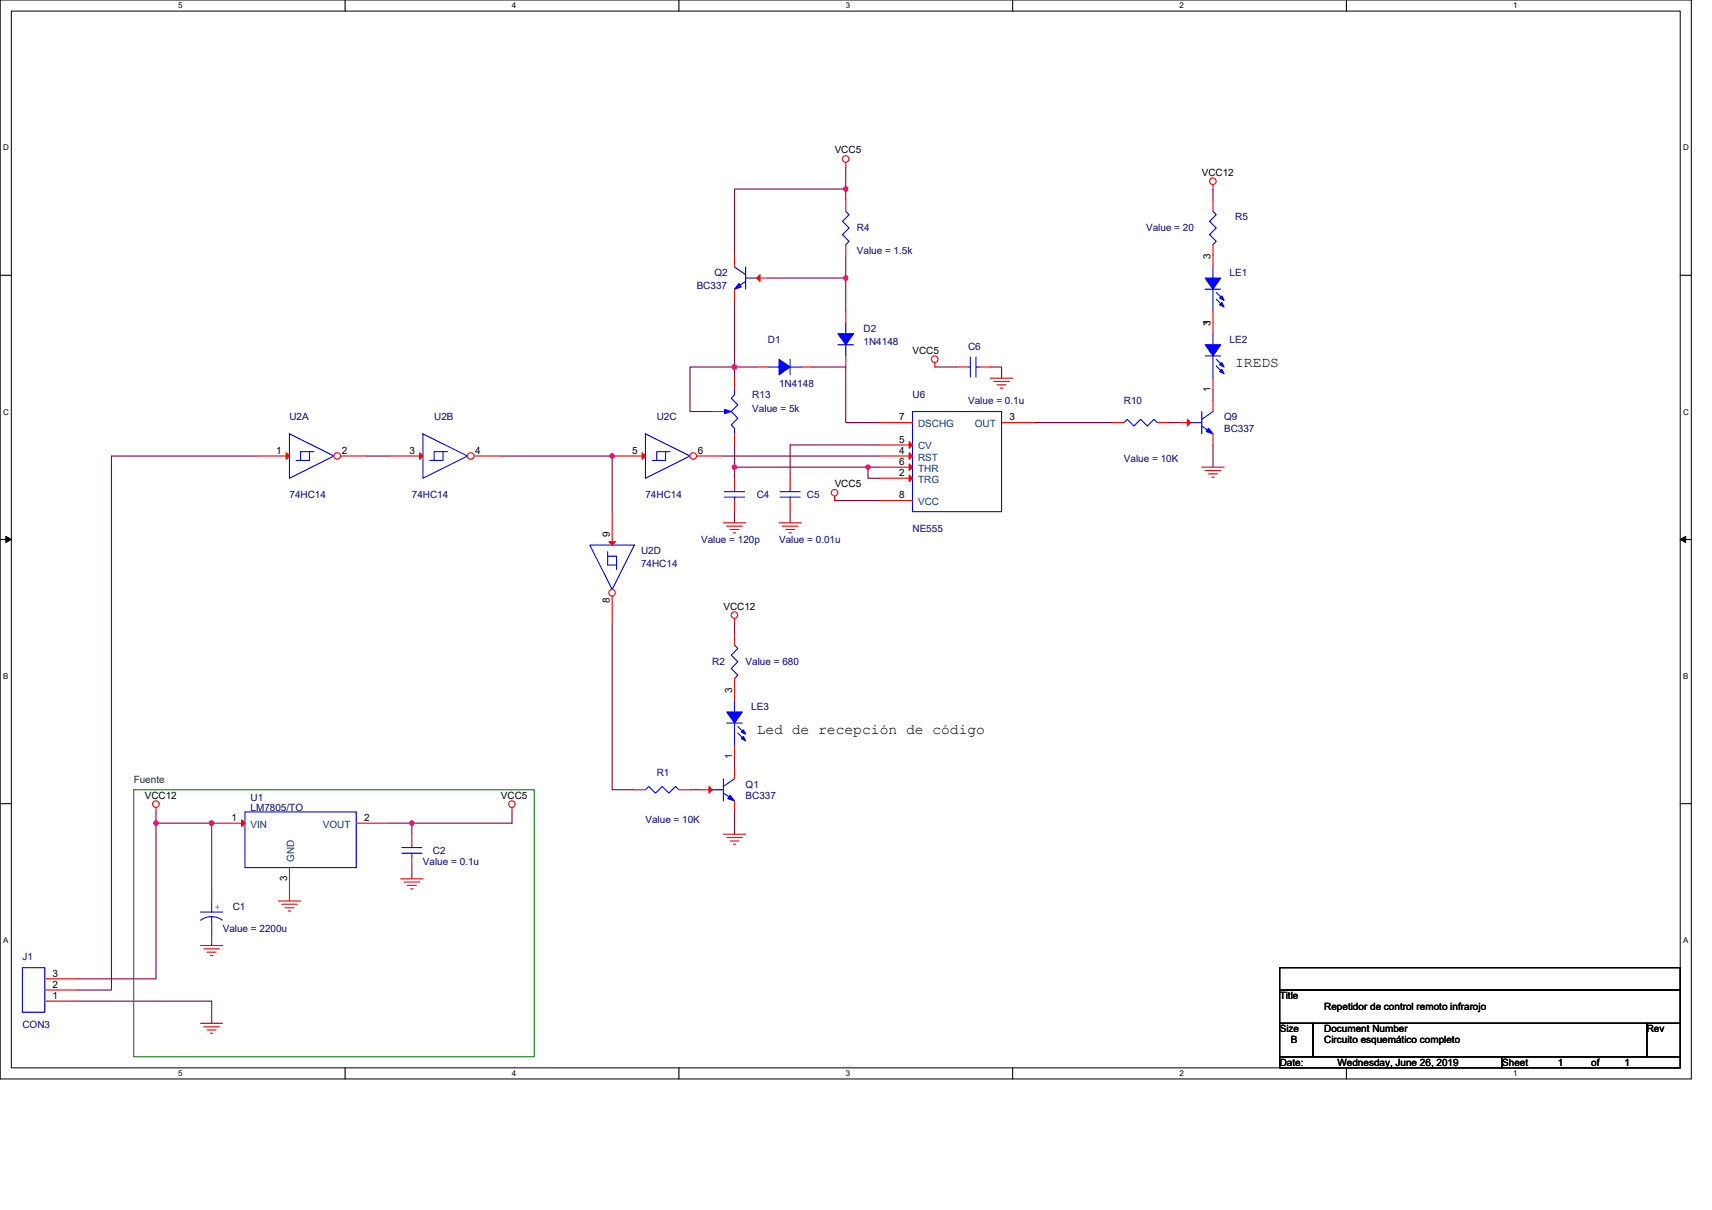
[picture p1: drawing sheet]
<svg xmlns="http://www.w3.org/2000/svg" width="297mm" height="210mm" viewBox="0 0 297 210" stroke-linecap="round" stroke-linejoin="round" font-family="sans-serif">
<path d="M0 0h293.5v187.2h-293.5zM2 1.9h289.5v183.4h-289.5z" fill="none" stroke="#000" stroke-width=".17"/>
<g fill="#fff">
<path d="M30.9 .2h.8v1.6h-.8z"/>
<path d="M30.9 185.5h.8v1.6h-.8z"/>
</g>
<path d="M59.9 0v1.9M59.9 185.3v1.9" fill="none" stroke="#000" stroke-width=".19"/>
<g fill="#fff">
<path d="M88.8 .2h.8v1.6h-.8z"/>
<path d="M88.8 185.5h.8v1.6h-.8z"/>
</g>
<path d="M117.8 0v1.9M117.8 185.3v1.9" fill="none" stroke="#000" stroke-width=".19"/>
<g fill="#fff">
<path d="M146.7 .2h.8v1.6h-.8z"/>
<path d="M146.7 185.5h.8v1.6h-.8z"/>
</g>
<path d="M175.7 0v1.9M175.7 185.3v1.9" fill="none" stroke="#000" stroke-width=".19"/>
<g fill="#fff">
<path d="M204.7 .2h.7v1.6h-.7z"/>
<path d="M204.7 185.5h.7v1.6h-.7z"/>
</g>
<path d="M233.6 0v1.9M233.6 185.3v1.9" fill="none" stroke="#000" stroke-width=".19"/>
<g fill="#fff">
<path d="M262.6 .2h.7v1.6h-.7z"/>
<path d="M262.6 185.5h.7v1.6h-.7z"/>
<path d="M.5 24.8h1v1.6h-1z"/>
<path d="M292 24.8h1v1.6h-1z"/>
<path d="M.5 70.7h1v1.5h-1z"/>
<path d="M292 70.7h1v1.5h-1z"/>
</g>
<path d="M0 47.8h2M291.5 47.8h2" fill="none" stroke="#000" stroke-width=".19"/>
<g fill="#fff">
<path d="M.5 116.5h.9v1.6h-.9z"/>
<path d="M292 116.5h.9v1.6h-.9z"/>
</g>
<path d="M0 93.6h2M291.5 93.6h2" fill="none" stroke="#000" stroke-width=".19"/>
<path d="M1 93.1l1 .5-1 .5zM291.5 93.6l1-.5v1z" fill="#000" stroke="#000" stroke-width=".17"/>
<g fill="#fff">
<path d="M.5 162.4h.9v1.5h-.9z"/>
<path d="M292 162.4h.9v1.5h-.9z"/>
</g>
<path d="M0 139.5h2M291.5 139.5h2M222 167.9h69.5v3.9h-69.5zM222 171.8h69.5v5.8h-69.5zM222 177.6h5.8v5.8h-5.8zM227.8 177.6h57.9v5.8h-57.9zM285.7 177.6h5.8v5.8h-5.8zM222 183.4h38.6v1.9h-38.6zM260.6 183.4h30.9v1.9h-30.9z" fill="none" stroke="#000" stroke-width=".19"/>
<g fill="none" stroke="#800040" stroke-width=".19">
<path d="M146.7 32.8v1.9M146.7 29v3.8M146.7 32.8h-19.3v11.6M210.5 32.8v1.9M127.4 52.1v11.6h-7.7v7.7h3.9M133.2 48.3h13.5M146.7 48.3v5.7M146.7 44.4v3.9M44.4 79.1h-25.1v92.7h-5.8M63.7 79.1h3.9M86.9 79.1h19.3v9.7M125.5 79.1h27"/>
<path d="M127.4 77.2v3.9M131.3 63.7h-3.9v1.9M140.9 63.7h5.8v9.6h5.8M152.5 77.2h-15.4v5.8M162.2 63.7h3.8M171.8 63.7h2v1.9M179.6 73.3h13.5M202.7 73.3h2M210.5 67.6v1.9M210.5 77.2v3.9M127.4 81.1v1.9M127.4 81.1h23.2v1.9h1.9"/>
<path d="M127.4 88.8v1.9M137.1 88.8v1.9M144.8 86.9h7.7M150.6 81.1h1.9M106.2 108.1v29h3.9M127.4 108.1v1.9M119.7 137.1h1.9M127.4 131.3v1.9M27.1 142.9h9.6v11.5M27.1 140.9v2M27.1 142.9v27h-13.6M67.6 142.9h3.9"/>
<path d="M71.5 150.6v1.9M71.5 142.9v1.9M88.8 140.9v2h-17.3M127.4 140.9v3.9M13.5 173.7h23.2v3.9M36.7 162.2v1.9"/>
</g>
<g fill="#f0f" stroke="#f0f" stroke-width=".19">
<circle cx="71.4" cy="142.8" r=".38"/>
<circle cx="106.2" cy="79.1" r=".38"/>
<circle cx="36.7" cy="142.8" r=".38"/>
<circle cx="27" cy="142.8" r=".38"/>
<circle cx="150.6" cy="81.1" r=".38"/>
<circle cx="127.4" cy="81.1" r=".38"/>
<circle cx="127.4" cy="63.7" r=".38"/>
<circle cx="146.7" cy="48.2" r=".38"/>
<circle cx="146.7" cy="32.8" r=".38"/>
</g>
<g fill="none" stroke="#f00" stroke-width=".19">
<path d="M146.7 28.2v.8M210.5 32v.8M127.4 44.4v1.9M127.4 50.2v1.9M131.3 48.3h1.9M146.7 54v2M210.5 56v1.9M123.6 71.4h1.9M127.4 75.3v1.9M127.4 65.6v2M131.3 63.7h1.9M139 63.7h1.9"/>
<path d="M146.7 61.8v1.9M152.5 79.1h5.8M152.5 77.2h5.8M152.5 73.3h5.8M162.2 62.9v.8M166 63.7h2M169.9 63.7h1.9M171.8 65.6h3.9M172.4 66.2h2.7M173 66.8h1.5M173.6 67.4h.4M173.8 73.3h5.8"/>
<path d="M193.1 73.3h1.9M200.8 73.3h1.9M204.7 73.3h1.9M210.5 65.6v2M210.5 69.5v1.9M210.5 75.3v1.9M106.2 88.8v5.8M125.5 90.7h3.9M126.1 91.3h2.7M126.7 91.9h1.5M127.3 92.5h.3M135.2 90.7h3.8"/>
<path d="M135.7 91.3h2.7M136.3 91.9h1.6M136.9 92.5h.4M144.8 86.1v.8M152.5 86.9h5.8M152.5 83h5.8M152.5 81.1h5.8M208.5 81.1h3.9M209.1 81.7h2.7M209.7 82.2h1.5M210.2 82.8h.4M127.4 107.3v.8"/>
<path d="M127.4 110v2M127.4 117.8v3.8M110.1 137.1h1.9M117.8 137.1h1.9M121.6 137.1h2M127.4 129.3v2M127.4 133.2v1.9M127.4 139v1.9M27.1 140.1v.8M36.7 154.4v2M48.3 156.4h3.9M48.9 156.9h2.7"/>
<path d="M49.5 157.5h1.5M50 158.1h.4M69.5 152.5h3.9M70.1 153.1h2.7M70.7 153.6h1.5M71.3 154.2h.3M71.5 144.8v1.9M71.5 148.6v2M88.8 140.1v.8M125.5 144.8h3.9M126.1 145.4h2.7M126.7 145.9h1.5"/>
<path d="M127.3 146.5h.3M7.8 173.7h5.7M7.8 171.8h5.7M7.8 169.9h5.7M34.8 177.6h3.8M34.8 164.1h3.8M35.4 178.2h2.7M35.4 164.7h2.7M35.9 178.8h1.6M35.9 165.2h1.6M36.5 179.3h.4M36.5 165.8h.4"/>
<path d="M36.7 160.2v2"/>
<circle cx="146.7" cy="27.6" r=".57"/>
<circle cx="210.4" cy="31.5" r=".57"/>
<circle cx="162.2" cy="62.3" r=".57"/>
<circle cx="144.8" cy="85.5" r=".57"/>
<circle cx="127.4" cy="106.7" r=".57"/>
<circle cx="27" cy="139.5" r=".57"/>
<circle cx="88.8" cy="139.5" r=".57"/>
</g>
<g fill="none" stroke="#00f" stroke-width=".19">
<path d="M127.4 46.3l2 1.4M129.4 48.8l-2 1.4M129.4 46.3v3.9M129.4 48.3h1.9M145.4 59.8h2.7M146.7 56v1.9M146.7 59.8v2M210.5 57.9v1.9M125.5 71.4h.4M127.4 67.6v.9l-.5 .6 1.1 1.2-1.1 1.1 1.1 1.2-1.1 1.1 .5 .6v1M133.2 63.7h2M137.1 62.4v2.6"/>
<path d="M137.1 63.7h1.9M158.3 71.4h15.5v17.4h-15.5zM168 63.7h.4M168.4 62v3.4M169.3 63.7h.6M169.3 62v3.4M195 73.3l.6-.5 1.1 1.1 1.2-1.1 1.2 1.1 1.1-1.1 .6 .5M206.6 73.3h1.9M208.5 73.9l2 1.4M208.5 71.4v3.9M209.1 61.8h2.7M210.5 71.4l-2 1.4"/>
<path d="M210.5 61.8v3.8M211 62.4l1.2 1.1M211 63.5l1.2 1.2M102.3 94.6h7.8l-3.9 7.7zM105.4 96.5h1.6v2.3M105.4 95.7v2.4h1.6M127.4 112l.6 .5-1.1 1.2 1.1 1.2-1.1 1.1 1.1 1.2-.6 .6M112 137.1l.6-.6 1.1 1.1 1.2-1.1 1.2 1.1 1.1-1.1 .6 .6M123.6 137.1h1.9M125.5 137.6l1.9 1.4M125.5 135.1v3.9M126.1 125.5h2.7"/>
<path d="M127.4 121.6v1.9M127.4 125.5v3.8M127.4 135.1l-1.9 1.4M128 126l1.2 1.2M128 127.2l1.2 1.2M34.8 158.3h3.8M36.7 159.1v1.1M36.7 156.4v1.9M38.6 159.7a3.1 3.1 0 0 0-3.8 0M69.7 148.1h3.5M69.7 147.1h3.5M71.5 146.7v.4"/>
<path d="M71.5 148.1v.5M3.9 167.9h3.9v7.8h-3.9z"/>
</g>
<g fill="#00f" stroke="#00f" stroke-width=".19">
<path d="M209.1 59.8h2.7l-1.3 2z" fill-rule="evenodd"/>
<path d="M211.6 64.5l.4-.4 .4 .8z" fill-rule="evenodd"/>
<path d="M211.6 63.3l.4-.4 .4 .8z" fill-rule="evenodd"/>
<path d="M125.7 71l1.2 .4-1.2 .4z" fill-rule="evenodd"/>
<path d="M145.4 57.9h2.7l-1.4 1.9z" fill-rule="evenodd"/>
<path d="M135.2 62.4l1.9 1.3-1.9 1.3z" fill-rule="evenodd"/>
<path d="M209.7 74.3l.8 1-1.2-.4z" fill-rule="evenodd"/>
<path d="M126.1 123.5h2.7l-1.4 2z" fill-rule="evenodd"/>
<path d="M129 127.8l.4 .8-.8-.4z" fill-rule="evenodd"/>
<path d="M128.6 127l.4-.4 .4 .8z" fill-rule="evenodd"/>
<path d="M128.2 49.2l.4 .6-1.2 .4z" fill-rule="evenodd"/>
<path d="M126.7 138l.7 1-1.1-.4z" fill-rule="evenodd"/>
</g>
<g fill="#f00" stroke="#f00" stroke-width=".19">
<path d="M157.8 78.6l.5 .5-.5 .6z"/>
<path d="M157.8 76.6l.5 .6-.5 .6z"/>
<path d="M157.8 82.4l.5 .6-.5 .6z"/>
<path d="M157.8 80.5l.5 .6-.5 .5z"/>
<path d="M206 72.8l.6 .5-.6 .6z"/>
<path d="M131.3 48.3l.6-.6v1.1z"/>
<path d="M123 136.5l.6 .6-.6 .5z"/>
<path d="M105.6 94h1.2l-.6 .6z"/>
</g>
<path d="M23.2 137.1h69.5v46.3h-69.5z" fill="none" stroke="#008000" stroke-width=".19"/>
<circle cx="106.2" cy="102.9" r=".57" fill="#fff" stroke="#f00" stroke-width=".19"/>
<path d="M67.6 79.1h5.8M106.2 103.5v4.6" fill="none" stroke="#f00" stroke-width=".19"/>
<path d="M73.4 75.3l7.7 3.8-7.7 3.9zM76.9 78.4v1.5h-2.4M77.6 78.4h-2.3v1.5" fill="none" stroke="#00f" stroke-width=".19"/>
<path d="M72.8 78.6l.6 .5-.6 .6z" fill="#f00" stroke="#f00" stroke-width=".19"/>
<circle cx="81.7" cy="79.1" r=".57" fill="#fff" stroke="#f00" stroke-width=".19"/>
<path d="M44.4 79.1h5.8M82.3 79.1h4.6" fill="none" stroke="#f00" stroke-width=".19"/>
<path d="M50.2 75.3l7.8 3.8-7.8 3.9zM53.7 78.4v1.5h-2.3M54.5 78.4h-2.3v1.5" fill="none" stroke="#00f" stroke-width=".19"/>
<path d="M49.7 78.6l.5 .5-.5 .6z" fill="#f00" stroke="#f00" stroke-width=".19"/>
<circle cx="58.5" cy="79.1" r=".57" fill="#fff" stroke="#f00" stroke-width=".19"/>
<path d="M59.1 79.1h4.6M106.2 79.1h5.8" fill="none" stroke="#f00" stroke-width=".19"/>
<path d="M112 75.3l7.7 3.8-7.7 3.9zM115.5 78.4v1.5h-2.3M116.2 78.4h-2.3v1.5" fill="none" stroke="#00f" stroke-width=".19"/>
<path d="M111.4 78.6l.6 .5-.6 .6z" fill="#f00" stroke="#f00" stroke-width=".19"/>
<circle cx="120.3" cy="79.1" r=".57" fill="#fff" stroke="#f00" stroke-width=".19"/>
<g fill="none" stroke="#f00" stroke-width=".19">
<path d="M146.7 34.7v2M210.5 34.7v2M146.7 42.5v1.9M210.5 42.5v3.8M210.5 54v2M120.9 79.1h4.6M127.4 83v1.9M127.4 86.9v1.9M137.1 83v1.9M137.1 86.9v1.9M36.7 142.9h5.8M50.2 150.6v5.8"/>
<path d="M61.8 142.9h5.8"/>
</g>
<g fill="none" stroke="#00f" stroke-width=".19">
<path d="M146.7 36.7l.6 .6-1.1 1.1 1.1 1.2-1.1 1.1 1.1 1.2-.6 .6M210.5 36.7l.5 .6-1.1 1.1 1.1 1.2-1.1 1.1 1.1 1.2-.5 .6M209.1 50.2h2.7M210.5 46.3v2M210.5 50.2v3.8M211 50.8l1.2 1.1M211 51.9l1.2 1.2M125.7 86.3h3.5M125.7 85.3h3.5M127.4 84.9v.4M127.4 86.3v.6M135.4 86.3h3.4"/>
<path d="M135.4 85.3h3.4M137.1 84.9v.4M137.1 86.3v.6M42.5 140.9h19.3v9.7h-19.3z"/>
</g>
<g fill="#00f" stroke="#00f" stroke-width=".19">
<path d="M209.1 48.3h2.7l-1.3 1.9z" fill-rule="evenodd"/>
<path d="M212 52.5l.4 .8-.8-.4z" fill-rule="evenodd"/>
<path d="M211.6 51.7l.4-.3 .4 .7z" fill-rule="evenodd"/>
</g>
<path d="M41.9 142.3l.6 .6-.6 .5z" fill="#f00" stroke="#f00" stroke-width=".19"/>
<g fill="#f0f" stroke="#f0f" stroke-width=".19">
<circle cx="71.4" cy="142.8" r=".38"/>
<circle cx="106.2" cy="79.1" r=".38"/>
<circle cx="36.7" cy="142.8" r=".38"/>
<circle cx="27" cy="142.8" r=".38"/>
<circle cx="150.6" cy="81.1" r=".38"/>
<circle cx="127.4" cy="81.1" r=".38"/>
<circle cx="127.4" cy="63.7" r=".38"/>
<circle cx="146.7" cy="48.2" r=".38"/>
<circle cx="146.7" cy="32.8" r=".38"/>
</g>
<g font-size="2.5">
<text x="214.3" y="63.7">IREDS</text>
<text x="131.3" y="127.4">Led de recepción de código</text>
</g>
<g font-size="1.7">
<text x="144.8" y="26.6">VCC5</text>
<text x="208.5" y="30.5">VCC12</text>
<text x="210.1" y="45" transform="rotate(-90 210.1 45)">3</text>
<text x="210.1" y="56.6" transform="rotate(-90 210.1 56.6)">31</text>
<text x="158.3" y="61.4">VCC5</text>
<text x="210.1" y="67.9" transform="rotate(-90 210.1 67.9)">1</text>
<text x="156" y="76.8">5</text>
<text x="156" y="72.9">7</text>
<text x="175.1" y="72.9">3</text>
<text x="47.9" y="78.7">1</text>
<text x="59.3" y="78.7">2</text>
<text x="71.1" y="78.7">3</text>
<text x="82.5" y="78.7">4</text>
<text x="109.7" y="78.7">5</text>
<text x="121.1" y="78.7">6</text>
<text x="156" y="78.7">4</text>
<text x="156" y="82.6">2</text>
<text x="156" y="80.7">6</text>
<text x="144.8" y="84.5">VCC5</text>
<text x="156" y="86.5">8</text>
<text x="105.8" y="93.2" transform="rotate(-90 105.8 93.2)">9</text>
<text x="105.8" y="104.6" transform="rotate(-90 105.8 104.6)">8</text>
<text x="125.5" y="105.8">VCC12</text>
<text x="127" y="120.2" transform="rotate(-90 127 120.2)">3</text>
<text x="127" y="131.6" transform="rotate(-90 127 131.6)">1</text>
<text x="25.1" y="138.6">VCC12</text>
<text x="40.2" y="142.5">1</text>
<text x="63.2" y="142.5">2</text>
<text x="86.9" y="138.6">VCC5</text>
<text x="49.8" y="152.9" transform="rotate(-90 49.8 152.9)">3</text>
<text x="9.1" y="173.3">1</text>
<text x="9.1" y="171.4">2</text>
<text x="9.1" y="169.5">3</text>
<text x="222" y="173.4">Title</text>
<text x="222" y="179.1">Size</text>
<text x="229.8" y="179.1">Document Number</text>
<text x="229.8" y="175.3">Repetidor de control remoto infrarojo</text>
<text x="285.7" y="179.1">Rev</text>
<text x="222" y="184.9">Date:</text>
<text x="224" y="181.1">B</text>
<text x="229.8" y="181.1">Circuito esquemático completo</text>
<text x="232.1" y="184.9">Wednesday, June 26, 2019</text>
<text x="260.6" y="184.9">Sheet</text>
<text x="270.3" y="184.9">1</text>
<text x="276.1" y="184.9">of</text>
<text x="281.9" y="184.9">1</text>
</g>
<g font-size="1.7" fill="#000080">
<text x="148.7" y="40.2">R4</text>
<text x="198.9" y="40.2">Value = 20</text>
<text x="214.3" y="38.2">R5</text>
<text x="124" y="47.9">Q2</text>
<text x="148.7" y="44">Value = 1.5k</text>
<text x="213.3" y="47.9">LE1</text>
<text x="120.9" y="50.2">BC337</text>
<text x="133.2" y="59.5">D1</text>
<text x="149.8" y="57.5">D2</text>
<text x="149.8" y="59.8">1N4148</text>
<text x="213.3" y="59.5">LE2</text>
<text x="168" y="60.8">C6</text>
<text x="130.5" y="69.1">R13</text>
<text x="130.5" y="71.4">Value = 5k</text>
<text x="135.2" y="67.2">1N4148</text>
<text x="158.3" y="69.1">U6</text>
<text x="168" y="70.1">Value = 0.1u</text>
<text x="195" y="70.1">R10</text>
<text x="50.2" y="73">U2A</text>
<text x="75.3" y="73">U2B</text>
<text x="113.9" y="73">U2C</text>
<text x="212.4" y="73">Q9</text>
<text x="212.4" y="74.9">BC337</text>
<text x="195" y="80.1">Value = 10K</text>
<text x="50.2" y="86.5">74HC14</text>
<text x="71.5" y="86.5">74HC14</text>
<text x="112" y="86.5">74HC14</text>
<text x="131.3" y="86.5">C4</text>
<text x="140" y="86.5">C5</text>
<text x="121.6" y="94.2">Value = 120p</text>
<text x="135.2" y="94.2">Value = 0.01u</text>
<text x="158.3" y="92.3">NE555</text>
<text x="111.2" y="96.1">U2D</text>
<text x="111.2" y="98.4">74HC14</text>
<text x="123.6" y="115.4">R2</text>
<text x="129.4" y="115.4">Value = 680</text>
<text x="130.3" y="123.1">LE3</text>
<text x="113.9" y="134.7">R1</text>
<text x="129.4" y="136.7">Q1</text>
<text x="43.5" y="139">U1</text>
<text x="43.5" y="140.7">LM7805/TO</text>
<text x="112" y="142.9">Value = 10K</text>
<text x="129.4" y="138.6">BC337</text>
<text x="75.1" y="148.3">C2</text>
<text x="73.4" y="150.2">Value = 0.1u</text>
<text x="38.6" y="161.8">Value = 2200u</text>
<text x="40.4" y="157.9">C1</text>
<text x="3.9" y="166.6">J1</text>
<text x="3.9" y="178.4">CON3</text>
</g>
<g font-size="1.7" fill="#004080">
<text x="159.3" y="78">CV</text>
<text x="159.3" y="74.1">DSCHG</text>
<text x="169.1" y="74.1">OUT</text>
<text x="159.3" y="79.9">RST</text>
<text x="159.3" y="83.8">TRG</text>
<text x="159.3" y="81.9">THR</text>
<text x="159.3" y="87.7">VCC</text>
<text x="43.5" y="143.6">VIN</text>
<text x="56" y="143.6">VOUT</text>
<text x="51" y="149.6" transform="rotate(-90 51 149.6)">GND</text>
</g>
<text font-size="1.7" fill="#004040" x="23.2" y="135.9">Fuente</text>
<text font-size="1.7" fill="#00f" x="37.3" y="157.9">+</text>
<g font-size="1.4">
<text x="30.9" y="1.5">5</text>
<text x="88.8" y="1.5">4</text>
<text x="146.7" y="1.5">3</text>
<text x="204.7" y="1.5">2</text>
<text x="262.6" y="1.5">1</text>
<text x=".5" y="26.1">D</text>
<text x="292" y="26.1">D</text>
<text x=".5" y="71.9">C</text>
<text x="292" y="71.9">C</text>
<text x=".5" y="117.8">B</text>
<text x="292" y="117.8">B</text>
<text x=".5" y="163.6">A</text>
<text x="292" y="163.6">A</text>
<text x="30.9" y="186.8">5</text>
<text x="88.8" y="186.8">4</text>
<text x="146.7" y="186.8">3</text>
<text x="204.7" y="186.8">2</text>
<text x="262.6" y="186.8">1</text>
</g>
</svg>
